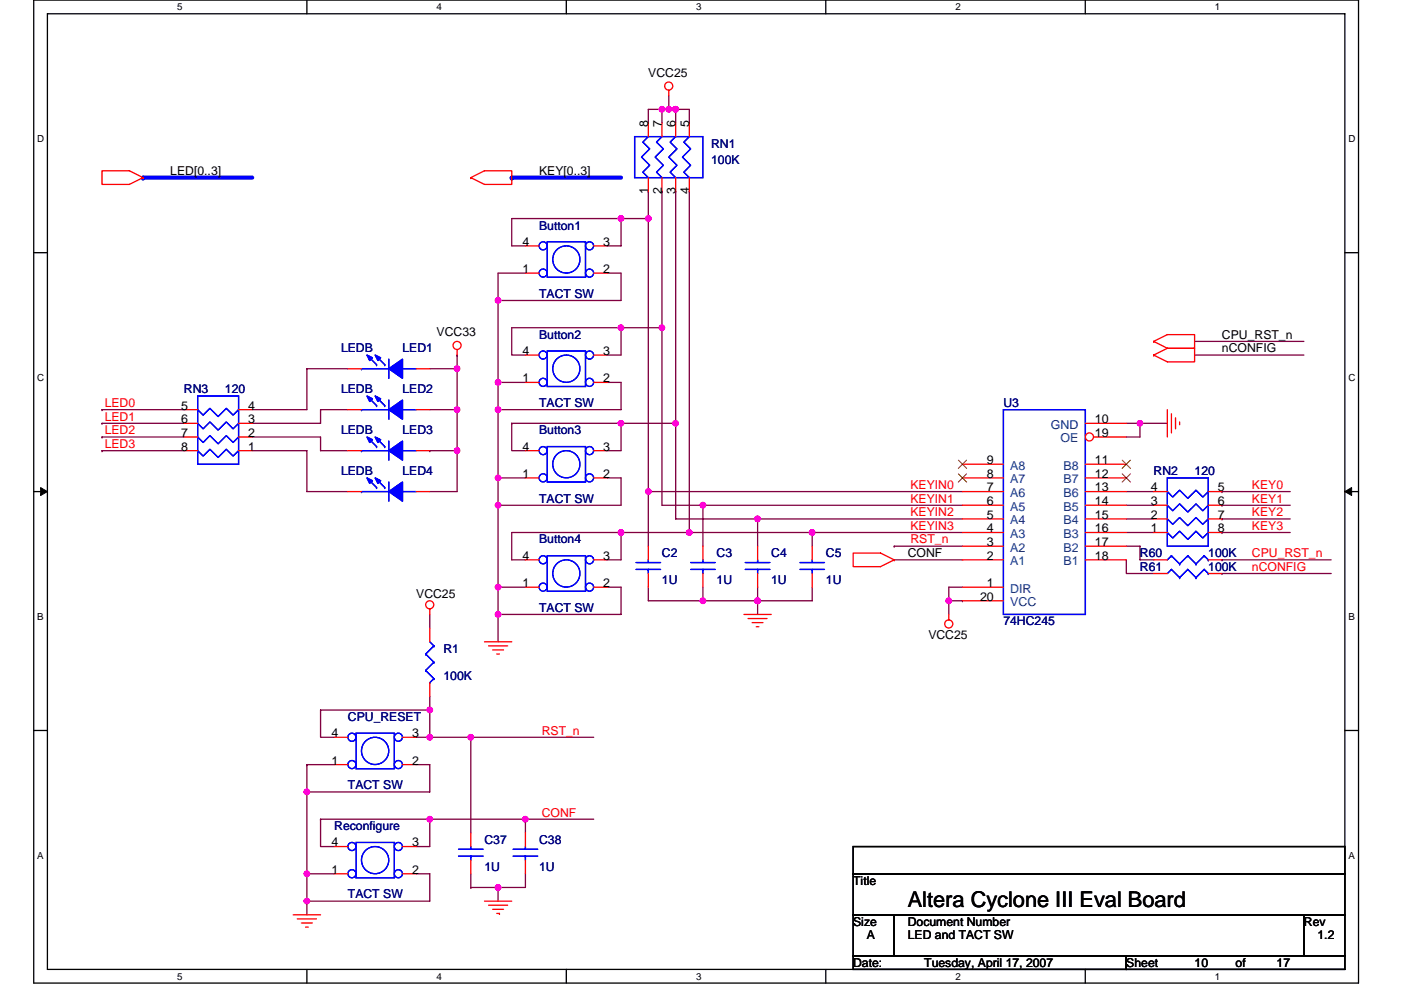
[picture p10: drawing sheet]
<svg xmlns="http://www.w3.org/2000/svg" width="297mm" height="210mm" viewBox="0 0 297 210" stroke-linecap="round" stroke-linejoin="round" font-family="sans-serif">
<path d="M7.2 0h280.8v208.5h-280.8zM10.1 2.9h275v202.7h-275z" fill="none" stroke="#000" stroke-width=".28"/>
<g fill="#fff">
<path d="M37.5 .3h1.2v2.3h-1.2z"/>
<path d="M37.5 205.9h1.2v2.3h-1.2z"/>
</g>
<path d="M65.1 0v2.9M65.1 205.6v2.9" fill="none" stroke="#000" stroke-width=".28"/>
<g fill="#fff">
<path d="M92.6 .3h1.1v2.3h-1.1z"/>
<path d="M92.6 205.9h1.1v2.3h-1.1z"/>
</g>
<path d="M120.1 0v2.9M120.1 205.6v2.9" fill="none" stroke="#000" stroke-width=".28"/>
<g fill="#fff">
<path d="M147.6 .3h1.1v2.3h-1.1z"/>
<path d="M147.6 205.9h1.1v2.3h-1.1z"/>
</g>
<path d="M175.1 0v2.9M175.1 205.6v2.9" fill="none" stroke="#000" stroke-width=".28"/>
<g fill="#fff">
<path d="M202.6 .3h1.1v2.3h-1.1z"/>
<path d="M202.6 205.9h1.1v2.3h-1.1z"/>
</g>
<path d="M230.1 0v2.9M230.1 205.6v2.9" fill="none" stroke="#000" stroke-width=".28"/>
<g fill="#fff">
<path d="M257.6 .3h1.2v2.3h-1.2z"/>
<path d="M257.6 205.9h1.2v2.3h-1.2z"/>
<path d="M7.9 28.3h1.5v2.3h-1.5z"/>
<path d="M285.9 28.3h1.5v2.3h-1.5z"/>
<path d="M7.9 78.9h1.5v2.3h-1.5z"/>
<path d="M285.9 78.9h1.5v2.3h-1.5z"/>
</g>
<path d="M7.2 53.6h2.9M285.1 53.6h2.9" fill="none" stroke="#000" stroke-width=".28"/>
<g fill="#fff">
<path d="M7.9 129.6h1.4v2.3h-1.4z"/>
<path d="M285.9 129.6h1.3v2.3h-1.3z"/>
</g>
<path d="M7.2 104.3h2.9M285.1 104.3h2.9" fill="none" stroke="#000" stroke-width=".28"/>
<path d="M8.6 103.4l1.5 .9-1.5 .8zM285.1 104.3l1.5-.9v1.7z" fill="#000" stroke="#000" stroke-width=".21"/>
<g fill="#fff">
<path d="M7.9 180.3h1.4v2.3h-1.4z"/>
<path d="M285.9 180.3h1.4v2.3h-1.4z"/>
</g>
<path d="M7.2 154.9h2.9M285.1 154.9h2.9M180.9 179.6h104.2v5.7h-104.2zM180.9 185.3h104.2v8.7h-104.2zM180.9 194h8.7v8.7h-8.7zM189.6 194h86.9v8.7h-86.9zM276.5 194h8.6v8.7h-8.6zM180.9 202.7h57.9v2.9h-57.9zM238.8 202.7h46.3v2.9h-46.3z" fill="none" stroke="#000" stroke-width=".28"/>
<g fill="none" stroke="#800040" stroke-width=".28">
<path d="M140.4 23.2h-2.9v2.9M140.4 23.2v2.9M140.4 23.2h.1M140.4 23.2h2.9M141.8 23.2h.1M141.8 20.3v2.9M143.3 23.2h2.9v2.9M143.3 23.2h.1M143.3 23.2v2.9M111.4 57.9h-5.8v5.8M128.8 57.9h2.9v5.8h-26.1M131.7 46.4h-23.2v5.8h2.9"/>
<path d="M131.7 46.4v5.8h-2.9M131.7 46.4h.1M131.7 46.4h5.8M137.5 40.6h.1M137.5 46.4v57.9M137.5 40.6v5.8M140.4 40.6h.1M140.4 40.6v28.9M143.3 40.6h.1M143.3 40.6v49.2M146.2 40.6h.1M146.2 40.6v72.3"/>
<path d="M73.8 78.2h-8.7v8.7h-11.6M91.1 78.2h5.8M96.9 78.2h.1M96.9 75.3h.1M96.9 75.3v11.6M105.6 63.7h.1M105.6 63.7v17.4M131.7 69.5v5.8h-2.9M131.7 69.5h-23.2v5.8h2.9M131.7 69.5h.1M131.7 69.5h8.7M140.4 69.5v37.7h8.6"/>
<path d="M253.3 72.4h23.2M253.3 75.3h23.2M21.6 86.9h.1M21.6 89.8h.1M21.6 92.7h.1M21.6 95.6h.1M21.6 89.8h17.4M21.6 86.9h17.4M21.6 95.6h17.4M21.6 92.7h17.4M53.5 92.7h14.5v2.9h5.8M53.5 95.6h11.6v8.7h8.7"/>
<path d="M73.8 86.9h-5.8v2.9h-14.5M91.1 95.6h.1M91.1 86.9h5.8M91.1 95.6h5.8M96.9 86.9v17.4h-5.8M96.9 86.9h.1M105.6 81.1h5.8M105.6 81.1h.1M105.6 86.9h.1M105.6 86.9v14.5M105.6 81.1v5.8M108.5 89.8v5.8h2.9"/>
<path d="M108.5 89.8h.1M108.5 89.8h23.2M128.8 81.1h2.9v5.8h-26.1M131.7 89.8h.1M131.7 89.8v5.8h-2.9M131.7 89.8h11.6M143.3 89.8v20.3h17.3v5.7M238.8 89.8h2.9M241.7 89.8v2.9h-2.9M241.7 89.8h.1M241.7 89.8h5.8M105.6 101.4h5.8"/>
<path d="M105.6 101.4h.1M105.6 107.2v17.3M105.6 101.4v5.8M128.8 101.4h2.9v5.8h-26.1M131.7 112.9h-23.2v5.8h2.9M131.7 112.9v5.8h-2.9M131.7 112.9h.1M131.7 112.9h14.5M137.5 104.3h.1M137.5 104.3v11.5M137.5 104.3h66.6M146.2 112.9h.1"/>
<path d="M146.2 112.9h57.9M149 107.2h.1M149 107.2v8.6M149 107.2h55.1M160.6 110.1h.1M160.6 110.1h43.5M172.2 112.9h.1M172.2 112.9v2.9M189.6 115.8h.1M189.6 118.7h14.5M189.6 115.8h14.5M238.8 104.3h5.8"/>
<path d="M238.8 107.2h5.8M238.8 110.1h5.8M238.8 112.9h5.8M238.8 115.8h2.9v2.9h2.9M238.8 118.7v2.9h5.8M259.1 104.3h.1M259.1 110.1h.1M259.1 112.9h.1M259.1 107.2h.1M259.1 118.7h.1M259.1 112.9h14.5M259.1 107.2h14.5"/>
<path d="M259.1 110.1h14.5M259.1 104.3h14.5M259.1 118.7h23.1M91.1 130.3v2.9M105.6 130.3h.1M105.6 124.5h5.8M105.6 124.5h.1M105.6 124.5v11.6M128.8 124.5h2.9v5.8h-26.1M137.5 124.5v2.9h11.5M149 124.5v2.9M149 127.4h.1"/>
<path d="M160.6 127.4v2.9M160.6 127.4h.1M160.6 124.5v2.9M172.2 124.5v2.9h-23.2M204.1 124.5h-2.9v2.9M204.1 127.4h-2.9v2.9M204.1 127.4h.1M259.1 121.6h.1M259.1 121.6h23.1M88.2 156.4h2.9M91.1 150.6h-23.1v5.8h2.9M91.1 150.6h.1"/>
<path d="M91.1 147.7v2.9M91.1 156.4h8.7M91.1 150.6v5.8M99.8 156.4h.1M99.8 156.4h26.1M99.8 156.4v20.3M65.1 162.2h5.8M65.1 162.2h.1M65.1 168h.1M65.1 162.2v23.1M68 173.8v5.8h2.9M68 173.8h.1"/>
<path d="M68 173.8h23.1M88.2 162.2h2.9v5.8h-26M91.1 173.8v5.8h-2.9M91.1 173.8h20.3v2.9M111.4 173.8h.1M111.4 173.8h14.5M65.1 185.3h5.8M65.1 185.3v5.8M65.1 191.1h.1M65.1 191.1v2.9M88.2 185.3h2.9v5.8h-26M99.8 185.3v2.9"/>
<path d="M99.8 188.2h.1M105.6 188.2v2.9M105.6 188.2h.1M111.4 185.3v2.9h-11.6"/>
</g>
<g fill="#f0f" stroke="#f0f" stroke-width=".28">
<circle cx="143.2" cy="23.2" r=".57"/>
<circle cx="141.8" cy="23.2" r=".57"/>
<circle cx="105.6" cy="63.7" r=".57"/>
<circle cx="105.6" cy="130.3" r=".57"/>
<circle cx="131.7" cy="89.8" r=".57"/>
<circle cx="105.6" cy="81.1" r=".57"/>
<circle cx="105.6" cy="107.1" r=".57"/>
<circle cx="105.6" cy="101.4" r=".57"/>
<circle cx="105.6" cy="86.9" r=".57"/>
<circle cx="105.6" cy="124.5" r=".57"/>
<circle cx="172.2" cy="112.9" r=".57"/>
<circle cx="137.5" cy="46.3" r=".57"/>
<circle cx="131.7" cy="46.3" r=".57"/>
<circle cx="140.3" cy="69.5" r=".57"/>
<circle cx="131.7" cy="69.5" r=".57"/>
<circle cx="143.2" cy="89.8" r=".57"/>
<circle cx="96.9" cy="95.6" r=".57"/>
<circle cx="96.9" cy="78.2" r=".57"/>
<circle cx="96.9" cy="86.9" r=".57"/>
<circle cx="149" cy="107.1" r=".57"/>
<circle cx="160.6" cy="127.4" r=".57"/>
<circle cx="149" cy="127.4" r=".57"/>
<circle cx="160.6" cy="110" r=".57"/>
<circle cx="137.5" cy="104.3" r=".57"/>
<circle cx="131.7" cy="112.9" r=".57"/>
<circle cx="146.1" cy="112.9" r=".57"/>
<circle cx="65.1" cy="191.1" r=".57"/>
<circle cx="111.4" cy="173.8" r=".57"/>
<circle cx="241.7" cy="89.8" r=".57"/>
<circle cx="201.1" cy="127.4" r=".57"/>
<circle cx="91.1" cy="173.8" r=".57"/>
<circle cx="65.1" cy="168" r=".57"/>
<circle cx="65.1" cy="185.3" r=".57"/>
<circle cx="91.1" cy="156.4" r=".57"/>
<circle cx="91.1" cy="150.6" r=".57"/>
<circle cx="105.6" cy="188.2" r=".57"/>
<circle cx="99.8" cy="156.4" r=".57"/>
<circle cx="140.3" cy="23.2" r=".57"/>
</g>
<path d="M30.3 37.7h.1M30.3 37.7h23.2M108.5 37.7h.1M108.5 37.7h23.2" fill="none" stroke="#00f" stroke-width=".87"/>
<g fill="none" stroke="#f00" stroke-width=".28">
<path d="M141.8 19.1v1.2M21.6 36.2h5.8l2.9 1.5-2.9 1.4h-5.8zM30.3 37.7h.1M99.8 37.7l2.9-1.5h5.8v2.9h-5.8zM99.8 37.7h.1M111.4 52.2h2.9M111.4 57.9h2.9M125.9 52.2h2.9M125.9 57.9h2.9M73.8 78.2h2.8M88.2 78.2h2.9M96.9 74.1v1.2"/>
<path d="M111.4 75.3h2.9M125.9 75.3h2.9M244.6 72.4l2.9-1.4h5.8v2.9h-5.8M244.6 72.4h.1M244.6 75.3h.1M244.6 72.4l2.9 1.5M247.5 73.9h5.8v2.9h-5.8l-2.9-1.5M247.5 73.9l-2.9 1.4M39 95.6h2.9M39 86.9h2.9M39 92.7h2.9M39 89.8h2.9"/>
<path d="M50.6 95.6h2.9M50.6 86.9h2.9M50.6 92.7h2.9M50.6 89.8h2.9M73.8 95.6h2.8M73.8 86.9h2.8M88.2 95.6h2.9M88.2 86.9h2.9M111.4 81.1h2.9M111.4 95.6h2.9M125.9 81.1h2.9M125.9 95.6h2.9"/>
<path d="M204.1 98.5h8.6M247.5 86.9v5.8M248.4 87.8v4M249.2 88.6v2.4M250.1 89.5v.6M73.8 104.3h2.8M88.2 104.3h2.9M111.4 101.4h2.9M125.9 101.4h2.9M172.2 115.8v2.9M180.9 117.3h5.8l2.9 1.4-2.9 1.5h-5.8zM189.6 118.7h.1"/>
<path d="M204.1 118.7h8.6M204.1 104.3h8.6M204.1 101.4h8.6M204.1 112.9h8.6M204.1 110.1h8.6M204.1 107.2h8.6M204.1 115.8h8.6M244.6 118.7h2.9M244.6 104.3h2.9M244.6 112.9h2.9M244.6 110.1h2.9M244.6 107.2h2.9"/>
<path d="M256.2 118.7h2.9M256.2 104.3h2.9M256.2 112.9h2.9M256.2 110.1h2.9M256.2 107.2h2.9M91.1 129.2v1.1M91.1 133.2v2.9M102.7 136.1h5.8M103.6 137h4M104.5 137.9h2.3M105.3 138.7h.6M157.7 130.3h5.8"/>
<path d="M158.6 131.2h4M159.5 132.1h2.3M160.3 132.9h.6M172.2 121.6v2.9M201.2 130.3v1.2M244.6 121.6h2.9M256.2 121.6h2.9M70.9 156.4h2.9M85.3 156.4h2.9M91.1 144.8v2.9M70.9 162.2h2.9M70.9 179.6h2.9"/>
<path d="M85.3 162.2h2.9M85.3 179.6h2.9M99.8 176.7v2.9M111.4 176.7v2.9M62.2 194h5.8M63 194.9h4.1M63.9 195.8h2.3M64.8 196.6h.6M70.9 185.3h2.9M85.3 185.3h2.9M99.8 182.5v2.8M102.7 191.1h5.8"/>
<path d="M103.6 192h4M104.5 192.9h2.3M105.3 193.7h.6M105.9 193.7h.1M111.4 182.5v2.8"/>
<circle cx="141.8" cy="18.3" r=".86"/>
<circle cx="96.9" cy="73.3" r=".86"/>
<circle cx="91.1" cy="128.3" r=".86"/>
<circle cx="201.2" cy="132.3" r=".86"/>
</g>
<g fill="none" stroke="#00f" stroke-width=".28">
<path d="M116 51.3h8.1v7.5h-8.1zM76.6 78.2h.1M76.6 78.2h5.8M78.1 75.6l1.7 1.7M79.8 77.3h.1M79.8 75.6l1.8 1.7M81.6 77.3h.1M82.4 76.2v4M85.3 78.2h2.9M116 74.4h8.1v7.6h-8.1zM41.9 95.6l1.2 1.1 1.4-1.4 1.7 1.7 1.8-1.7 1.4 1.4 1.2-1.1M41.9 92.7l1.2 1.2 1.4-1.5 1.7 1.7 1.8-1.7 1.4 1.5 1.2-1.2"/>
<path d="M41.9 89.8l1.2 1.2 1.4-1.5 1.7 1.7 1.8-1.7 1.4 1.5 1.2-1.2M41.9 86.9l1.2 1.2 1.4-1.5 1.7 1.7 1.8-1.7 1.4 1.5 1.2-1.2M41.9 84h8.7v14.5h-8.7zM76.6 95.6h.1M76.6 86.9h.1M76.6 95.6h5.8M76.6 86.9h5.8M78.1 93l1.7 1.7M78.1 84.3l1.7 1.7M79.8 94.7h.1M79.8 86h.1M79.8 93l1.8 1.7"/>
<path d="M79.8 84.3l1.8 1.7M81.6 94.7h.1M81.6 86h.1M82.4 93.6v4M82.4 84.9v4M85.3 95.6h2.9M85.3 86.9h2.9M116 94.7h8.1v7.5h-8.1zM212.7 86.9h17.4v43.4h-17.4zM76.6 104.3h.1M76.6 104.3h5.8M78.1 101.7l1.7 1.7"/>
<path d="M79.8 103.4h.1M79.8 101.7l1.8 1.7M81.6 103.4h.1M82.4 102.2v4.1M85.3 104.3h2.9M169.6 119.3h5.2M172.2 118.7v.6M247.5 112.9l1.1 1.2 1.5-1.4 1.7 1.7 1.8-1.7 1.4 1.4 1.2-1.2M247.5 110.1l1.1 1.1 1.5-1.4 1.7 1.7 1.8-1.7 1.4 1.4 1.2-1.1M247.5 107.2l1.1 1.1 1.5-1.4 1.7 1.7 1.8-1.7 1.4 1.4 1.2-1.1M247.5 104.3l1.1 1.1 1.5-1.4 1.7 1.7 1.8-1.7 1.4 1.4 1.2-1.1M247.5 101.4h8.7v14.4h-8.7z"/>
<path d="M248.4 117.9h.1M248.4 117.9l-.9 .8M248.4 117.9l1.7 1.7M250.1 119.6h.1M251.8 117.9h.1M251.8 117.9l-1.7 1.7M251.8 117.9l1.8 1.7M253.6 119.6h.1M255.3 117.9h.1M255.3 117.9l-1.7 1.7M255.3 117.9l.9 .8M256.2 118.7h.1"/>
<path d="M90.3 138.7h.1M90.3 138.7l1.7 1.8M91.1 136.1l.9 .9M92 137h.1M92 137l-1.7 1.7M169.6 120.8h5.2M172.2 120.8h.1M172.2 120.8v.8M248.4 120.8h.1M248.4 120.8l-.9 .8M248.4 120.8l1.7 1.7M250.1 122.5h.1"/>
<path d="M251.8 120.8h.1M251.8 120.8l-1.7 1.7M251.8 120.8l1.8 1.7M253.6 122.5h.1M255.3 120.8h.1M255.3 120.8l-1.7 1.7M255.3 120.8l.9 .8M256.2 121.6h.1M75.5 155.5h8.1v7.5h-8.1zM90.3 142.2h.1M90.3 142.2l1.7 1.7M91.1 144.8h.1"/>
<path d="M92 140.5h.1M92 143.9h.1M92 140.5l-1.7 1.7M92 143.9l-.9 .9M75.5 178.7h8.1v7.5h-8.1zM99.8 179.6v.5M111.4 179.6v.5M97.2 181.6h5.2M97.2 180.1h5.2M99.8 181.6h.1M99.8 181.6v.9M108.8 181.6h5.2"/>
<path d="M108.8 180.1h5.2M111.4 181.6h.1M111.4 181.6v.9"/>
<circle cx="115.2" cy="57.9" r=".86"/>
<circle cx="115.2" cy="52.1" r=".86"/>
<circle cx="120.1" cy="55" r="2.88"/>
<circle cx="125" cy="57.9" r=".86"/>
<circle cx="125" cy="52.1" r=".86"/>
<circle cx="115.2" cy="75.3" r=".86"/>
<circle cx="120.1" cy="78.2" r="2.88"/>
<circle cx="125" cy="75.3" r=".86"/>
<circle cx="115.2" cy="81.1" r=".86"/>
<circle cx="115.2" cy="95.6" r=".86"/>
<circle cx="120.1" cy="98.5" r="2.88"/>
<circle cx="125" cy="81.1" r=".86"/>
<circle cx="125" cy="95.6" r=".86"/>
<circle cx="115.2" cy="101.4" r=".86"/>
<circle cx="125" cy="101.4" r=".86"/>
<circle cx="74.6" cy="156.4" r=".86"/>
<circle cx="79.5" cy="159.3" r="2.89"/>
<circle cx="84.5" cy="156.4" r=".86"/>
<circle cx="74.6" cy="179.5" r=".86"/>
<circle cx="74.6" cy="162.2" r=".86"/>
<circle cx="84.5" cy="179.5" r=".86"/>
<circle cx="84.5" cy="162.2" r=".86"/>
<circle cx="74.6" cy="185.3" r=".86"/>
<circle cx="79.5" cy="182.4" r="2.89"/>
<circle cx="84.5" cy="185.3" r=".86"/>
</g>
<g fill="#00f" stroke="#00f" stroke-width=".28">
<path d="M82.4 104.3l2.9-2.1v4.1z" fill-rule="evenodd"/>
<path d="M77.8 101.4l1.2 .6-.6 .5z" fill-rule="evenodd"/>
<path d="M79.5 101.4l1.2 .6-.6 .5z" fill-rule="evenodd"/>
<path d="M82.4 104.3l2.9-2.1v4.1z" fill-rule="evenodd"/>
<path d="M77.8 101.4l1.2 .6-.6 .5z" fill-rule="evenodd"/>
<path d="M79.5 101.4l1.2 .6-.6 .5z" fill-rule="evenodd"/>
<path d="M82.4 95.6l2.9-2v4z" fill-rule="evenodd"/>
<path d="M77.8 92.7l1.2 .6-.6 .6z" fill-rule="evenodd"/>
<path d="M79.5 92.7l1.2 .6-.6 .6z" fill-rule="evenodd"/>
<path d="M82.4 95.6l2.9-2v4z" fill-rule="evenodd"/>
<path d="M77.8 92.7l1.2 .6-.6 .6z" fill-rule="evenodd"/>
<path d="M79.5 92.7l1.2 .6-.6 .6z" fill-rule="evenodd"/>
<path d="M82.4 86.9l2.9-2v4z" fill-rule="evenodd"/>
<path d="M77.8 84l1.2 .6-.6 .6z" fill-rule="evenodd"/>
<path d="M79.5 84l1.2 .6-.6 .6z" fill-rule="evenodd"/>
<path d="M82.4 86.9l2.9-2v4z" fill-rule="evenodd"/>
<path d="M77.8 84l1.2 .6-.6 .6z" fill-rule="evenodd"/>
<path d="M79.5 84l1.2 .6-.6 .6z" fill-rule="evenodd"/>
<path d="M82.4 78.2l2.9-2v4z" fill-rule="evenodd"/>
<path d="M77.8 75.3l1.2 .6-.6 .6z" fill-rule="evenodd"/>
<path d="M79.5 75.3l1.2 .6-.6 .6z" fill-rule="evenodd"/>
<path d="M82.4 78.2l2.9-2v4z" fill-rule="evenodd"/>
<path d="M77.8 75.3l1.2 .6-.6 .6z" fill-rule="evenodd"/>
<path d="M79.5 75.3l1.2 .6-.6 .6z" fill-rule="evenodd"/>
</g>
<path d="M203.2 97.6l1.8 1.8M204.9 97.6l-1.7 1.8M203.2 100.5l1.8 1.8M204.9 100.5l-1.7 1.8" fill="none" stroke="#804000" stroke-width=".21"/>
<circle cx="231" cy="92.7" r=".86" fill="#fff" stroke="#f00" stroke-width=".28"/>
<g fill="none" stroke="#f00" stroke-width=".28">
<path d="M137.5 26.1v2.9M137.5 37.7v2.9M140.4 26.1v2.9M140.4 37.7v2.9M143.3 26.1v2.9M143.3 37.7v2.9M146.2 26.1v2.9M146.2 37.7v2.9M230.1 98.5h8.7M230.1 89.8h8.7M231.9 92.7h6.9M111.4 118.7h2.9"/>
<path d="M125.9 118.7h2.9M137.5 115.8v2.9M149 115.8v2.9M160.6 115.8v2.9M230.1 118.7h8.7M230.1 115.8h8.7M230.1 112.9h8.7M230.1 110.1h8.7M230.1 107.2h8.7M230.1 104.3h8.7M230.1 101.4h8.7M111.4 124.5h2.9"/>
<path d="M125.9 124.5h2.9M137.5 121.6v2.9M149 121.6v2.9M160.6 121.6v2.9M204.1 124.5h8.6M204.1 127.4h8.6"/>
</g>
<path d="M237.9 97.6l1.8 1.8M239.7 97.6l-1.8 1.8M237.9 100.5l1.8 1.8M239.7 100.5l-1.8 1.8" fill="none" stroke="#804000" stroke-width=".21"/>
<g fill="none" stroke="#00f" stroke-width=".28">
<path d="M134.6 29h14.4v8.7h-14.4zM137.5 29l-1.2 1.1 1.4 1.5-1.7 1.7 1.7 1.8-1.4 1.4 1.2 1.2M140.4 29l-1.2 1.1 1.4 1.5-1.7 1.7 1.7 1.8-1.4 1.4 1.2 1.2M143.3 29l-1.2 1.1 1.4 1.5-1.7 1.7 1.7 1.8-1.4 1.4 1.2 1.2M146.2 29l-1.2 1.1 1.4 1.5-1.7 1.7 1.7 1.8-1.4 1.4 1.2 1.2M116 117.9h8.1v7.5h-8.1zM134.8 119.3h5.3M137.5 118.7v.6M146.4 119.3h5.3M149 118.7v.6M158 119.3h5.2M160.6 118.7v.6"/>
<path d="M134.8 120.8h5.3M137.5 120.8h.1M137.5 120.8v.8M146.4 120.8h5.3M149 120.8h.1M149 120.8v.8M158 120.8h5.2M160.6 120.8h.1M160.6 120.8v.8"/>
<circle cx="115.2" cy="118.7" r=".86"/>
<circle cx="125" cy="118.7" r=".86"/>
<circle cx="115.2" cy="124.5" r=".86"/>
<circle cx="120.1" cy="121.6" r="2.88"/>
<circle cx="125" cy="124.5" r=".86"/>
</g>
<g fill="#f0f" stroke="#f0f" stroke-width=".28">
<circle cx="143.2" cy="23.2" r=".57"/>
<circle cx="141.8" cy="23.2" r=".57"/>
<circle cx="105.6" cy="63.7" r=".57"/>
<circle cx="105.6" cy="130.3" r=".57"/>
<circle cx="131.7" cy="89.8" r=".57"/>
<circle cx="105.6" cy="81.1" r=".57"/>
<circle cx="105.6" cy="107.1" r=".57"/>
<circle cx="105.6" cy="101.4" r=".57"/>
<circle cx="105.6" cy="86.9" r=".57"/>
<circle cx="105.6" cy="124.5" r=".57"/>
<circle cx="172.2" cy="112.9" r=".57"/>
<circle cx="137.5" cy="46.3" r=".57"/>
<circle cx="131.7" cy="46.3" r=".57"/>
<circle cx="140.3" cy="69.5" r=".57"/>
<circle cx="131.7" cy="69.5" r=".57"/>
<circle cx="143.2" cy="89.8" r=".57"/>
<circle cx="96.9" cy="95.6" r=".57"/>
<circle cx="96.9" cy="78.2" r=".57"/>
<circle cx="96.9" cy="86.9" r=".57"/>
<circle cx="149" cy="107.1" r=".57"/>
<circle cx="160.6" cy="127.4" r=".57"/>
<circle cx="149" cy="127.4" r=".57"/>
<circle cx="160.6" cy="110" r=".57"/>
<circle cx="137.5" cy="104.3" r=".57"/>
<circle cx="131.7" cy="112.9" r=".57"/>
<circle cx="146.1" cy="112.9" r=".57"/>
<circle cx="65.1" cy="191.1" r=".57"/>
<circle cx="111.4" cy="173.8" r=".57"/>
<circle cx="241.7" cy="89.8" r=".57"/>
<circle cx="201.1" cy="127.4" r=".57"/>
<circle cx="91.1" cy="173.8" r=".57"/>
<circle cx="65.1" cy="168" r=".57"/>
<circle cx="65.1" cy="185.3" r=".57"/>
<circle cx="91.1" cy="156.4" r=".57"/>
<circle cx="91.1" cy="150.6" r=".57"/>
<circle cx="105.6" cy="188.2" r=".57"/>
<circle cx="99.8" cy="156.4" r=".57"/>
<circle cx="140.3" cy="23.2" r=".57"/>
</g>
<text font-size="4.6" x="192.5" y="192.4">Altera Cyclone III Eval Board</text>
<g font-size="2.6">
<text x="137.5" y="16.3">VCC25</text>
<text x="137.4" y="26.9" transform="rotate(-90 137.4 26.9)">8</text>
<text x="140.3" y="26.9" transform="rotate(-90 140.3 26.9)">7</text>
<text x="143.2" y="26.9" transform="rotate(-90 143.2 26.9)">6</text>
<text x="146.1" y="26.9" transform="rotate(-90 146.1 26.9)">5</text>
<text x="36.1" y="37.1">LED[0..3]</text>
<text x="114.3" y="37.1">KEY[0..3]</text>
<text x="137.4" y="41.2" transform="rotate(-90 137.4 41.2)">1</text>
<text x="140.3" y="41.2" transform="rotate(-90 140.3 41.2)">2</text>
<text x="143.2" y="41.2" transform="rotate(-90 143.2 41.2)">3</text>
<text x="146.1" y="41.2" transform="rotate(-90 146.1 41.2)">4</text>
<text x="110.8" y="52.1">4</text>
<text x="127.9" y="52.1">3</text>
<text x="110.8" y="57.9">1</text>
<text x="127.9" y="57.9">2</text>
<text x="92.6" y="71.3">VCC33</text>
<text x="259.1" y="71.8">CPU_RST_n</text>
<text x="110.8" y="75.3">4</text>
<text x="127.9" y="75.3">3</text>
<text x="259.1" y="74.7">nCONFIG</text>
<text x="110.8" y="81.1">1</text>
<text x="127.9" y="81.1">2</text>
<text x="38.4" y="86.9">5</text>
<text x="38.4" y="89.8">6</text>
<text x="52.6" y="89.8">3</text>
<text x="52.6" y="86.9">4</text>
<text x="232.2" y="89.8">10</text>
<text x="38.4" y="92.7">7</text>
<text x="38.4" y="95.6">8</text>
<text x="52.6" y="95.6">1</text>
<text x="52.6" y="92.7">2</text>
<text x="110.8" y="95.6">4</text>
<text x="127.9" y="95.6">3</text>
<text x="232.2" y="92.7">19</text>
<text x="110.8" y="101.3">1</text>
<text x="127.9" y="101.3">2</text>
<text x="209.3" y="101.3">8</text>
<text x="209.3" y="98.4">9</text>
<text x="232.2" y="101.3">12</text>
<text x="232.2" y="98.4">11</text>
<text x="209.3" y="107.1">6</text>
<text x="209.3" y="104.2">7</text>
<text x="232.2" y="107.1">14</text>
<text x="232.2" y="104.2">13</text>
<text x="244" y="107.1">3</text>
<text x="244" y="104.2">4</text>
<text x="258.2" y="104.2">5</text>
<text x="258.2" y="107.1">6</text>
<text x="209.3" y="112.9">4</text>
<text x="209.3" y="110">5</text>
<text x="232.2" y="112.9">16</text>
<text x="232.2" y="110">15</text>
<text x="244" y="112.9">1</text>
<text x="244" y="110">2</text>
<text x="258.2" y="110">7</text>
<text x="258.2" y="112.9">8</text>
<text x="110.8" y="118.7">4</text>
<text x="127.9" y="118.7">3</text>
<text x="192.5" y="118.2">CONF</text>
<text x="209.3" y="118.7">2</text>
<text x="209.3" y="115.8">3</text>
<text x="232.2" y="118.7">18</text>
<text x="232.2" y="115.8">17</text>
<text x="110.8" y="124.5">1</text>
<text x="127.9" y="124.5">2</text>
<text x="209.3" y="124.5">1</text>
<text x="88.2" y="126.9">VCC25</text>
<text x="207.8" y="127.4">20</text>
<text x="196.8" y="135.6">VCC25</text>
<text x="70.3" y="156.4">4</text>
<text x="87.4" y="156.4">3</text>
<text x="70.3" y="162.2">1</text>
<text x="87.4" y="162.2">2</text>
<text x="70.3" y="179.5">4</text>
<text x="87.4" y="179.5">3</text>
<text x="70.3" y="185.3">1</text>
<text x="87.4" y="185.3">2</text>
<text x="180.9" y="187.7">Title</text>
<text x="180.9" y="196.4">Size</text>
<text x="192.5" y="196.4">Document Number</text>
<text x="276.5" y="196.4">Rev</text>
<text x="183.8" y="199.3">A</text>
<text x="192.5" y="199.3">LED and TACT SW</text>
<text x="279.3" y="199.3">1.2</text>
<text x="180.9" y="205">Date:</text>
<text x="196" y="205">Tuesday, April 17, 2007</text>
<text x="238.8" y="205">Sheet</text>
<text x="253.3" y="205">10</text>
<text x="262" y="205">of</text>
<text x="270.7" y="205">17</text>
</g>
<g font-size="2.6" fill="#000080">
<text x="150.8" y="31.3">RN1</text>
<text x="150.8" y="34.8">100K</text>
<text x="114.3" y="48.7">Button1</text>
<text x="114.3" y="63.2">TACT SW</text>
<text x="114.3" y="71.8">Button2</text>
<text x="72.3" y="74.7">LEDB</text>
<text x="85.3" y="74.7">LED1</text>
<text x="39" y="83.4">RN3</text>
<text x="47.7" y="83.4">120</text>
<text x="72.3" y="83.4">LEDB</text>
<text x="85.3" y="83.4">LED2</text>
<text x="114.3" y="86.3">TACT SW</text>
<text x="212.7" y="86.3">U3</text>
<text x="72.3" y="92.1">LEDB</text>
<text x="85.3" y="92.1">LED3</text>
<text x="114.3" y="92.1">Button3</text>
<text x="72.3" y="100.8">LEDB</text>
<text x="85.3" y="100.8">LED4</text>
<text x="244.6" y="100.8">RN2</text>
<text x="253.3" y="100.8">120</text>
<text x="114.3" y="106.6">TACT SW</text>
<text x="114.3" y="115.3">Button4</text>
<text x="140.4" y="118.2">C2</text>
<text x="151.9" y="118.2">C3</text>
<text x="163.5" y="118.2">C4</text>
<text x="175.1" y="118.2">C5</text>
<text x="241.7" y="118.2">R60</text>
<text x="256.2" y="118.2">100K</text>
<text x="140.4" y="124">1U</text>
<text x="151.9" y="124">1U</text>
<text x="163.5" y="124">1U</text>
<text x="175.1" y="124">1U</text>
<text x="241.7" y="121.1">R61</text>
<text x="256.2" y="121.1">100K</text>
<text x="114.3" y="129.8">TACT SW</text>
<text x="212.7" y="132.7">74HC245</text>
<text x="94" y="138.5">R1</text>
<text x="94" y="144.2">100K</text>
<text x="73.8" y="152.9">CPU_RESET</text>
<text x="73.8" y="167.4">TACT SW</text>
<text x="70.9" y="176.1">Reconfigure</text>
<text x="102.7" y="179">C37</text>
<text x="114.3" y="179">C38</text>
<text x="102.7" y="184.8">1U</text>
<text x="114.3" y="184.8">1U</text>
<text x="73.8" y="190.6">TACT SW</text>
</g>
<g font-size="2.6" fill="#f00">
<text x="22.2" y="86.3">LED0</text>
<text x="22.2" y="89.2">LED1</text>
<text x="22.2" y="92.1">LED2</text>
<text x="22.2" y="95">LED3</text>
<text x="193" y="106.6">KEYIN1</text>
<text x="193" y="103.7">KEYIN0</text>
<text x="265.4" y="103.7">KEY0</text>
<text x="265.4" y="106.6">KEY1</text>
<text x="193" y="112.4">KEYIN3</text>
<text x="193" y="109.5">KEYIN2</text>
<text x="265.4" y="109.5">KEY2</text>
<text x="265.4" y="112.4">KEY3</text>
<text x="193" y="115.3">RST_n</text>
<text x="265.4" y="118.2">CPU_RST_n</text>
<text x="265.4" y="121.1">nCONFIG</text>
<text x="114.9" y="155.8">RST_n</text>
<text x="114.9" y="173.2">CONF</text>
</g>
<g font-size="2.6" fill="#004080">
<text x="222.8" y="91">GND</text>
<text x="224.9" y="93.9">OE</text>
<text x="214.2" y="99.6">A8</text>
<text x="225.5" y="99.6">B8</text>
<text x="214.2" y="105.4">A6</text>
<text x="214.2" y="102.5">A7</text>
<text x="225.5" y="105.4">B6</text>
<text x="225.5" y="102.5">B7</text>
<text x="214.2" y="111.2">A4</text>
<text x="214.2" y="108.3">A5</text>
<text x="225.5" y="111.2">B4</text>
<text x="225.5" y="108.3">B5</text>
<text x="214.2" y="119.9">A1</text>
<text x="214.2" y="117">A2</text>
<text x="214.2" y="114.1">A3</text>
<text x="225.5" y="119.9">B1</text>
<text x="225.5" y="117">B2</text>
<text x="225.5" y="114.1">B3</text>
<text x="214.2" y="125.7">DIR</text>
<text x="214.2" y="128.6">VCC</text>
</g>
<g font-size="2.1">
<text x="37.5" y="2.2">5</text>
<text x="92.6" y="2.2">4</text>
<text x="147.6" y="2.2">3</text>
<text x="202.6" y="2.2">2</text>
<text x="257.6" y="2.2">1</text>
<text x="7.9" y="30.1">D</text>
<text x="285.9" y="30.1">D</text>
<text x="7.9" y="80.8">C</text>
<text x="285.9" y="80.8">C</text>
<text x="7.9" y="131.4">B</text>
<text x="285.9" y="131.4">B</text>
<text x="7.9" y="182.1">A</text>
<text x="285.9" y="182.1">A</text>
<text x="37.5" y="207.8">5</text>
<text x="92.6" y="207.8">4</text>
<text x="147.6" y="207.8">3</text>
<text x="202.6" y="207.8">2</text>
<text x="257.6" y="207.8">1</text>
</g>
</svg>
